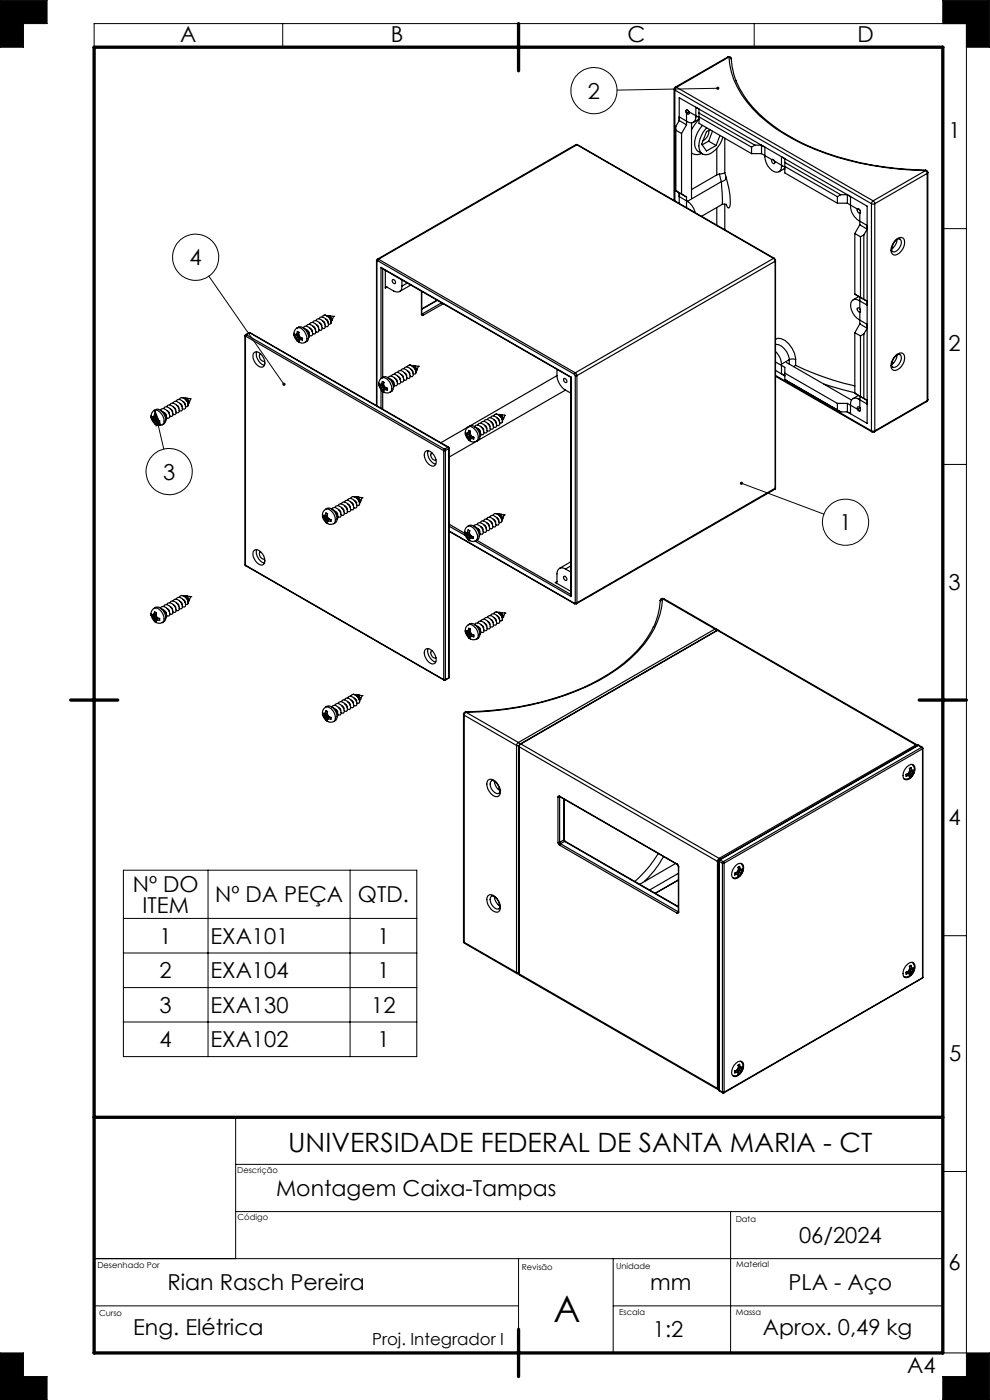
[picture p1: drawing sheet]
<svg xmlns="http://www.w3.org/2000/svg" width="210mm" height="297mm" viewBox="0 0 210 297" stroke-linecap="round" stroke-linejoin="round" font-family="sans-serif">
<g fill="none" stroke="#000" stroke-width=".21">
<path d="M0 0h10v5h-5v5h-5zM20 10v-5h185v287h-5v5h10v-10h-10M60 5v5M152.3 18.7l-21.4 .4M160 5v5M200 5v-5h10v10h-5M44.3 58.6l15.9 22.9M200 48.5h5M32.8 87l1.9 8.3M32.8 87l1.3 3.1-1 .2zM200 98.5h5M157.3 102.5l17.5 6.6"/>
<path d="M26.2 184.6h62.2v39.6h-62.2zM26.2 194.8h62.2M44.1 184.6v39.6M74.3 184.6v39.6M200 198.5h5M26.2 202.2h62.2M26.2 209.5h62.2M26.2 216.8h62.2M50 237v30M50 257h150M50 247h150M155 257v30"/>
<path d="M200 248.5h5M20 277h90M20 267h180M110 267v20M130.1 277h69.9M130.1 267v20M0 287h5v5h5v5h-10z"/>
<circle cx="126" cy="19.2" r="4.9"/>
<circle cx="41.5" cy="54.6" r="4.9"/>
<circle cx="35.9" cy="100.1" r="4.9"/>
<circle cx="179.4" cy="110.8" r="4.9"/>
</g>
<path d="M20 10h180v277h-180zM110 5v10M15 148.5h10M195 148.5h10M20 237h180M110 282v10" fill="none" stroke="#000" stroke-width=".7"/>
<path d="M200 0v5h5v5h5v-10zM0 0v10h5v-5h5v-5zM0 287v10h10v-5h-5v-5zM205 287v5h-5v5h10v-10z" fill-rule="evenodd" fill="#000"/>
<g fill="none" stroke="#000" stroke-width=".25">
<path d="M143 18.9l.2 .2M143 18.9v23.6M143.2 19.1l41.7 24.1M143.2 19.1v23.5M143.3 18.5l-.3 .4M143.3 18.5h.2M143.5 18.5l-.3 .6M143.5 18.5l41.7 24.1M154.4 12.1a.48 .48 0 0 1 .7 .4M154.4 12.1h.2M154.4 12.1l-11.1 6.4M154.6 12.1a18.5 18.5 0 0 0 6.4 12.4 46.1 46.1 0 0 0 21.5 10.1 74.9 74.9 0 0 0 13.8 1.6"/>
<path d="M154.6 12.1l.4 .1 .1 .3M154.6 12.1l-11.1 6.4M155.1 12.5a15.6 15.6 0 0 0 1 4.6M156.1 17a21.6 21.6 0 0 0 7.8 9.6 51.1 51.1 0 0 0 23.4 8.8l5.1 .5 3.9 .2M122.1 30.7h.4M122.1 30.7h.3M122.1 30.7l-42.1 24.3M122.4 30.7l-42.1 24.3M122.4 30.7l41.7 24.1M122.5 30.7h-.1M122.5 30.7l41.7 24.1M143.4 27.6l1.2 .7"/>
<path d="M144.1 24.8l1.7 1a1.07 1.07 0 0 0 1.3 .1 1.07 1.07 0 0 0 .5-1.1M144.1 25.6v-4.9l4.2 2.4v3.1l11.1 6.4M144.1 25.6l1.5 .9M144.1 25.6l-.7 1.2v13.7M144.6 28.3v12.9M145.6 23.4a.51 .51 0 0 1 .5 .3 .51 .51 0 0 1-.1 .5l-.4-.3zM145.6 24v2.5M145.6 26.5l-1 1.8M146.1 23.7l-.2-.3h-.3l-.1 .2 .1 .4M146.1 23.7l2.2 1.2M146.1 23.7l-.5 .3M146.7 32.4a1.93 1.93 0 0 0 2.2 .2"/>
<path d="M146.7 26.1v15.9M147.6 24.8v-2l36.3 20.9v46.1l-4.2-2.4M147.8 24.7l-.2 .1M148.3 25.4l-.9 1-.7 1.1M148.3 25.3l-1.2 .7M148.3 24l11.8 6.8M148.3 24.8l11.1 6.4M149 26.6a5.5 5.5 0 0 0-1.5 4.7 2.53 2.53 0 0 0 1.5 1.4M149.9 27.1a5 5 0 0 0-1.4 5 1.71 1.71 0 0 0 2.8 .1 6.1 6.1 0 0 0 2.1-3.1M150.3 29.9l-1.4 .8M150.3 29.9l1.6 1M150.4 27.7a2.32 2.32 0 0 1-1.3 2.1"/>
<path d="M150.6 27.5l-.7 .4-1.1 2.7 1.1 1.4 2-1.1M151.1 27.8l-.8 2.1M152 37.1l-5.3 3.1M152 31.5v5.6M152.6 36.9l-.6 .2M152.6 36.9l.4 1.6M152.7 28.7l-.8 2.2M153 38.5l.2 3.8-.1 1.1M153 38.5l-7.2 4.2M153.7 36.6l.3 1M153.7 36.6l-1.1 .3M153.7 29.3v7.3"/>
<path d="M154 37.6l.3 1.2a8.4 8.4 0 0 1 .3 5.3h-.2l-.4-.8M154 37.6a.97 .97 0 0 1-1 .9M159.4 31.2v1.4M159.4 32.6h2.1M160.1 30.8h1.4v1.8M160.1 30.8l-.7 .4M161.5 32.6l2.2 1.3M162.2 31.2a5.3 5.3 0 0 0 1.1 4.5 1.57 1.57 0 0 0 2.2 .5l.3-.9M163.7 33.9h.3l.3 .3 2.2 1.3M163.8 33.8a.54 .54 0 0 1 .5 .4 .54 .54 0 0 1-.2 .5l-.3-.3zM163.8 33.8l-.1 .1M165.8 33.3v2"/>
<path d="M166 35.2l-.2 .1M166.3 35.8l.2 .1M166.5 35.7l-1.3 .7M166.5 34.5l11.8 6.8M166.5 33.7v3l11.1 6.4M166.5 35.3l11.1 6.4M196.3 36.1l.4 .2 .1 .3M196.3 36.2l.4 .6M196.3 36.1v.1M196.3 36.2l-11.1 6.4M196.7 36.8l-11.1 6.4M196.7 36.8v48.2"/>
<path d="M196.8 36.6l-.1 .2M196.8 36.6v48.2M79.9 55.3v.1M79.9 55.3v30.7M79.9 55.4v30.7M80 55l-.1 .3M80 55h.3M80.1 55.3l-.2 .1M80.1 55.3l41.7 24.1M80.3 55l-.2 .3M80.3 55l41.7 24.1M80.8 56.7l40.3 23.3"/>
<path d="M80.8 56.7v23.6M81.2 57v23.1M81.7 57.4v3.7M83.3 59.3a.58 .58 0 0 1 .5 .9 .58 .58 0 0 1-.5-.9zM85.3 59.4v1.3M143.4 40.5h.1M143.4 40.5l1.2 .7M143.4 40.5l.7 .4M144.1 40.9v2.2M144.1 41.7l1.7 1M144.1 40.9l1.5 .9M144.6 41.2l1 .6"/>
<path d="M145.6 41.8v2.3M145.8 42.7a4.1 4.1 0 0 1 1.7 2.4M152 44v3.8M153.1 43.4l-4.3 2.5M153.2 43.4a.73 .73 0 0 1 .9 .1M153.7 43.3v5.5M164.1 54.8l.3 .3v.3M164.1 54.8l-42.1 24.3M164.2 54.8l.3 .5M164.2 54.8h-.1M164.4 55.4l-42 24.3M164.4 55.4v48.2"/>
<path d="M164.5 55.3l-.1 .1M164.5 55.3v48.2M177.6 41.7v1.4M177.6 43.1h2.1M178.3 41.3h1.4v1.8M178.3 41.3l-.7 .4M179.7 43.1l2.2 1.3M180.4 41.7a6.6 6.6 0 0 0 .3 3.3l.5 .9a6.3 6.3 0 0 0 2.7 1.9M181.3 49.5l1.2 .7M181.3 49.5v12.9M181.9 44.4a.47 .47 0 0 1 .5 .2 .47 .47 0 0 1-.1 .6l-.4-.3zM181.9 44.4a.53 .53 0 0 1 .5 .2 .53 .53 0 0 1 0 .6"/>
<path d="M182 44.3l-.1 .1M182.4 47.7l1.5 .9-.7 1.2M182.4 45.2v2.5M182.4 47.7l-1.1 1.8M182.5 45.2h-.1M182.5 50.2v12.9M183.2 49.8v13.7M183.2 49.8l-.7 .4M184.9 43.2h.7M184.9 43.2v48.2M185.2 42.6l-.3 .6M185.2 42.6l.4 .6"/>
<path d="M185.6 43.2v48.2M189.2 52.4l.3 .2M189.9 51a1.19 1.19 0 0 1 1.9-.2 2.62 2.62 0 0 1-2.3 3.3 1.36 1.36 0 0 1-.2-2.1zM190 51l.9-.3a1.07 1.07 0 0 1 0 1.6 1.26 1.26 0 0 1-1.6 1.1 1.94 1.94 0 0 1 .7-2.4zM190.3 50.9a2.41 2.41 0 0 1-1.1 1.9M52 71.2l.1 .1M52 71.2v48.6M52.1 71.3l42 24.3M52.1 71.3v48.6M52.1 71l-.1 .2M52.1 71h.1M52.2 71l-.1 .3"/>
<path d="M52.2 71l42.1 24.3M52.8 70.6h.3M52.8 70.6h.2M52.8 70.6l-.7 .4M53 70.6h.1M53 70.6l-.8 .4M53 70.6l42 24.3M53.1 70.6l42 24.3M53.9 74.8a1 1 0 0 1 1.4 .3 2.17 2.17 0 0 1 .7 2.6 1.5 1.5 0 0 1-2.1-1.2 1.59 1.59 0 0 1 0-1.7zM54.4 74.6a2.55 2.55 0 0 0 1.7 2.9M55.3 75.1a.9 .9 0 0 0-.1 1 .9 .9 0 0 0 .9 .4M62.4 71.2l.3 .2"/>
<path d="M62.6 71l.7 .4M62.6 71l-.2 .2M62.7 71.4l.3 .6M62.7 71l-.3-.3v.5M62.7 71l.3 .2M62.7 71.4l.3 .2M63 72l.1 .4M63 70.8l.1-.5 .4 .2-.1 .5M63 70.8l-.3 .2M63 70.8v.4M63 71.6v.4M63 69.6a1.76 1.76 0 0 0-.4 2.2 1.76 1.76 0 0 0 2.1 .8"/>
<path d="M63 69.6a1.21 1.21 0 0 1 1.9 .5l.5 1 .1 .5M63 69.6a1.46 1.46 0 0 1 1.8 1.2 1.35 1.35 0 0 1-.1 1.8M63.3 70.5v.5l-.3 .2M63.3 71.4v.8l-.2 .2M63.3 71.4l-.3 .2M63.4 72.2l.1 .4-.4-.2M63.4 71l.3 .6M63.4 71v.4l.3 .2M63.4 71.8v.4M63.4 71.8l.3 .2M63.7 72l-.3 .2M63.7 71.6l.5 .2v.4l-.5-.2"/>
<path d="M63.7 71.6l.5 .3M63.7 71.6l-.3 .2M64.3 69.6l.3-.4a1.58 1.58 0 0 1 1.7 1.8l-.2 .3-.5-.2M64.4 69.6a1.77 1.77 0 0 1 1.3 1.8l-.2 .2M65 69.2l.2-.3a1.58 1.58 0 0 1 1.8 1.7l-.2 .3-.5-.2M65.1 70l.4 .4v.3M65.5 71.6a.94 .94 0 0 1-.8 1M65.7 68.8l.2-.3a1.58 1.58 0 0 1 1.8 1.7l-.2 .3-.5-.2M65.7 69.6l.5 .4v.3M66.3 68.4l.3-.3a1.58 1.58 0 0 1 1.7 1.7l-.2 .3-.5-.1M66.4 69.2l.5 .4v.3M67 68l.2-.3a1.58 1.58 0 0 1 1.8 1.7l-.2 .3-.5-.1"/>
<path d="M67.1 68.9l.4 .3 .1 .3M67.7 67.6l.2-.3a1.58 1.58 0 0 1 1.8 1.7l-.2 .3-.5-.1M67.8 68.5l.4 .3v.3M68.4 68.1l.3 .1 .2 .6M68.9 66.8l-.3 .1-.3 .3M68.9 66.8a1.47 1.47 0 0 1 1.2 1.9h-.5M68.9 66.8a1.66 1.66 0 0 1 1.3 1.6M69.1 67.7l.3 .1 .2 .6M69.3 67a.83 .83 0 0 1 1 1h-.1M69.6 67h.4M69.7 67.3l.4 .1 .2 .4-.1 .2M70 67h.1"/>
<path d="M70 67l.8 .1M70.2 68.5v.1M70.8 67.1h.1M70.8 67.1l-.4 .9M82.1 60.9h-.3l-.1 .2M82.1 60.9l-.4 .2M83 79.8l.2-.3a1.53 1.53 0 0 1 1.8 1.7l-.2 .3-.5-.2M83.6 79.4l.3-.3a1.53 1.53 0 0 1 1.8 1.7l-.3 .3-.5-.2M84.3 79l.3-.3a1.53 1.53 0 0 1 1.7 1.7l-.2 .3-.5-.2M84.4 79.8l.4 .4 .1 .3M85 78.6l.2-.3a1.44 1.44 0 0 1 1.6 2l-.5-.2M85.1 79.4l.4 .4v.3"/>
<path d="M85.3 60.7a1.08 1.08 0 0 1-.5 1.2 1.08 1.08 0 0 1-1.3-.2l-1.4-.8M85.7 78.2l.2-.3 .4-.1a1.77 1.77 0 0 1 1.4 1.8l-.2 .3-.5-.1M85.8 79.1l.4 .3v.3M86.4 60l-1.1 .7M86.4 78.7l.5 .3v.3M86.9 77.4l-.3 .1-.3 .4M86.9 77.4a1.52 1.52 0 0 1 1.2 1.9h-.5M86.9 77.4a1.43 1.43 0 0 1 1.3 1.8M87 60.5h.1zM87 60.5l-2.2 1.3M87.1 78.3l.4 .3 .1 .3M87.3 77.6a.82 .82 0 0 1 1 1.1l-.1-.1"/>
<path d="M87.6 77.5l.4 .1M87.7 77.9l.5 .3 .1 .4M88 77.6h.1M88.1 77.6l.7 .1M88.8 77.7h.1M88.8 77.7l-.4 .9M89.4 66.7l.2 .3 .1-.1M89.4 61.8v4.9M89.5 61.8v4.8M89.5 66.5l.1 .1M89.6 66.6l.1 .3M89.6 66.6l-.2 .1"/>
<path d="M92.7 63.7l-3.2 1.8M92.8 63.7l-3.3 1.9M93.7 64.2l-4.1 2.4M94 64.4l-4.3 2.5M118.1 79.7a4 4 0 0 0 1.8 3.1M118.1 78.4v1.3M118.1 79.7l-24.6 14.2M121.8 79.4l.2 .3M122 79.1l.4 .6M122 79.7h.4M122 79.1l-.2 .3M122 79.7v48.2"/>
<path d="M122.4 79.7v48.2M164.5 74.6a4 4 0 0 1 1.3 2.7M164.5 72a2.27 2.27 0 0 1 2.8 1 5.1 5.1 0 0 1 1.5 3.3M164.5 73.1a2.8 2.8 0 0 1 2.7 2.2l.2 1M164.5 79.8l20.5 11.8M164.5 76.8l2 1.1v2.6M164.5 79.7l20.4 11.7M165.8 77.3v2l.7 .4-2-1.1M166.5 79.2l11.1 6.4M166.8 76.9l13.8 8M167.4 76.3l-1.6 1M167.4 76.3v1"/>
<path d="M168.8 77.5l-.5 .3M168.8 76.3l-.9-.1-.5 .1M168.8 77.5a59.4 59.4 0 0 0 12.5 4.4M168.8 76.3v1.2M181.3 62.4l1.2 .7M181.3 70.6v12.8M181.3 62.4l1.1 .6M181.3 70.6l1.2 .7M181.9 65.3a.51 .51 0 0 1 .5 .3 .51 .51 0 0 1-.1 .6l-.4-.3zM182.2 62.9l-1.2 .7M182.2 63.7a1.13 1.13 0 0 0-1.4 0 1.13 1.13 0 0 0-.4 1.3 3.9 3.9 0 0 0 1.8 2.8l1.7 1M182.2 63.7l1.7 1"/>
<path d="M182.4 63v2.5l.1 .4-.1 .3M182.4 63.6l-.2 .1M182.4 68.7l1.5 .9-.7 1.3M182.4 63l1.5 .9-.7-.4M182.4 66.2v2.5M182.4 68.7l-1.1 1.9M182.5 66.2h-.1M182.5 63.1l.7 .4M182.5 71.3v12.8l.7 .4M183.2 70.9v13.6M183.2 70.9l-.7 .4M189.2 76.9l.3 .1"/>
<path d="M189.9 75.5a1.22 1.22 0 0 1 1.9-.3 2.62 2.62 0 0 1-2.3 3.4 1.36 1.36 0 0 1-.2-2.1zM190 75.5l.6-.3h.3a.85 .85 0 0 1 .2 1.2 1.61 1.61 0 0 1-1.8 1.5 1.94 1.94 0 0 1 .7-2.4zM190.3 75.3v.1a2.41 2.41 0 0 1-1.1 1.9M32.1 88.6l.2 .3M32.1 88.6l.2-.1 .8 .4M32.3 88.9l.4 .6M32.3 88.5l-.2-.3v.4M32.3 88.9l.4 .2M32.3 88.5l.4 .2M32.7 89.5l.1 .3M32.7 88.3l.1-.5 .4 .2-.1 .5M32.7 88.3l-.4 .2"/>
<path d="M32.7 88.3v.4M32.7 89.1v.4M32.7 87.1a1.75 1.75 0 0 0-.4 2.2 1.75 1.75 0 0 0 2.1 .8M32.7 87.1a1.2 1.2 0 0 1 1.9 .5l.5 1 .1 .5M32.7 87.1a2.08 2.08 0 0 1 2 2.6l-.3 .4M33.1 88.5l.3 .6M33.1 87.9v.6l-.4 .2M33.1 88.5v1.2l-.3 .1M33.1 88.9l.3 .2M33.1 88.9l-.4 .2M33.4 89.5l-.3 .2 .1 .4-.4-.3M33.4 89.1l.5 .1v.5l-.5-.2"/>
<path d="M33.9 89.4l-.5-.3-.3 .2 .3 .2M34 87.1l.3-.4a1.58 1.58 0 0 1 1.7 1.8l-.2 .2-.5-.1M34.1 87.1a1.77 1.77 0 0 1 1.2 1.8l-.1 .2M34.7 86.7l.2-.3a1.58 1.58 0 0 1 1.8 1.7l-.2 .2-.5-.1M34.7 87.5l.5 .4v.3M35.2 89.1a1.04 1.04 0 0 1-.8 1M35.3 86.3l.3-.3a1.58 1.58 0 0 1 1.8 1.7l-.3 .2-.4-.1M35.5 87.1l.4 .4v.3M36 85.9l.3-.3a1.58 1.58 0 0 1 1.7 1.7l-.2 .3-.5-.2M36.1 86.7l.4 .4 .1 .3M36.7 85.5l.2-.3a1.58 1.58 0 0 1 1.8 1.7l-.2 .3-.5-.2M36.8 86.4l.4 .3 .1 .3"/>
<path d="M37.4 85.1l.2-.3a1.47 1.47 0 0 1 1.6 2l-.5-.2M37.5 86l.2 .1 .2 .5M38.1 85.6l.3 .1 .3 .4-.1 .2M38.6 84.3l-.3 .1-.3 .3M38.6 84.3a1.47 1.47 0 0 1 1.2 1.9h-.5M38.6 84.3a1.49 1.49 0 0 1 1.3 1.8M38.8 85.2l.3 .1 .2 .6M39 84.5a.9 .9 0 0 1 1.1 1h-.2M39.3 84.5h.4M39.4 84.8l.4 .1 .2 .6M39.7 84.5h.1M39.8 84.5l.7 .1-.4 .9"/>
<path d="M39.8 84.5h.1M80.4 81.7l.2 .3M80.6 82l.4 .6M80.6 81.6l-.2-.3v.4M80.6 81.6l.8 .4-.4 .2M80.6 81.6l-.2 .1M80.6 82l.4 .2M80.8 82.7v3.9M81 80.2a1.79 1.79 0 0 0 .1 2.8M81 82.6l.1 .4M81 81.4l.1-.5 .4 .2-.1 .5M81 81.4l-.4 .2"/>
<path d="M81 80.2a1.21 1.21 0 0 1 1.9 .5l.5 1 .1 .5M81 80.2a1.55 1.55 0 0 1 1.8 1.2 1.4 1.4 0 0 1-.1 1.8M81 81.4v.4l.4-.2M81 82.2v.4M81.1 83a1.49 1.49 0 0 0 1.6 .2M81.2 83v3.8M81.4 81.6l.3 .6M81.4 81.1v1.7l-.3 .2M81.4 82l.3 .2M81.7 82.6l-.3 .2 .1 .4-.4-.2M81.7 82.2l.5 .1v.5l-.5-.2M82.2 82.5l-.5-.3-.3 .2 .3 .2"/>
<path d="M82.3 80.2l.2-.3a1.53 1.53 0 0 1 1.8 1.7l-.2 .2-.5-.1M82.4 80.2a1.77 1.77 0 0 1 1.2 1.7l-.1 .3M83.1 80.6l.4 .4v.3M83.5 82.2a1.04 1.04 0 0 1-.8 1M83.7 80.2l.5 .4v.3M90.2 95.8a1.56 1.56 0 0 1 2.1 1.2 1.37 1.37 0 0 1-.3 1.9 2.27 2.27 0 0 1-1.8-3.1zM90.8 95.6a2.49 2.49 0 0 0 1.6 2.9M91.6 96.1a.93 .93 0 0 0 0 1 .93 .93 0 0 0 .9 .4M94.1 95.6h.4M94.1 95.6v48.6M94.3 95.3l-.2 .3M94.3 95.3l.2 .3"/>
<path d="M94.5 95.6v48.6M95 94.9l.2 .3M95 94.9l-.7 .4M95.1 94.9l.1 .2M95.1 94.9h-.1M95.2 95.2l-.7 .4M95.2 95.2v48.6M95.2 95.1v.1M95.2 95.1v48.6M98.7 92.1l.3 .3M98.7 92.1l.3-.1 .7 .4M99 92.4l.3 .6"/>
<path d="M99 92l-.3-.3v.4M99 92l.3 .2M99 92.4l.3 .2M99.3 90.6a1.78 1.78 0 0 0-.4 2.2 1.78 1.78 0 0 0 2.2 .8M99.3 93l.1 .3M99.3 91.8l.1-.5 .4 .2-.1 .5 .3 .6M99.3 91.8l-.3 .2M99.3 90.6a1.2 1.2 0 0 1 1.9 .5l.4 .5 .2 1M99.3 90.6a2.08 2.08 0 0 1 2.1 2.6l-.3 .4M99.3 91.8v.4M99.3 92.6v.4M99.7 93.2l.1 .4-.4-.3"/>
<path d="M99.7 91.4v1.8M99.7 92.4l.3 .2M99.7 92l-.4 .2M99.7 92.4l-.4 .2M99.7 93.2l-.3 .1M100 93l-.3 .2M100 92.6l.5 .1v.4l-.5-.1M100.5 92.8l-.5-.2-.3 .2 .3 .2M100.6 90.6l.3-.4a1.44 1.44 0 0 1 1.6 2l-.5-.1M100.7 90.6a1.77 1.77 0 0 1 1.3 1.8l-.2 .2M101.3 90.2l.3-.4a1.44 1.44 0 0 1 1.6 2l-.6-.1M101.4 91l.3 .2 .2 .5"/>
<path d="M101.8 92.6a.96 .96 0 0 1-.7 1M102 89.8l.2-.3a1.44 1.44 0 0 1 1.6 1.9l-.5-.1M102.1 90.6l.3 .2 .2 .4v.1M102.7 89.4l.2-.3a1.44 1.44 0 0 1 1.6 1.9l-.5-.1M102.8 90.2l.2 .2 .3 .5M103.3 89l.3-.3a1.43 1.43 0 0 1 1.6 2l-.5-.2M103.4 89.8l.3 .2 .2 .5M104 88.6l.3-.3a1.43 1.43 0 0 1 1.5 2l-.5-.2M104.1 89.5l.3 .1 .2 .5M104.8 89.1l.3 .1 .2 .5M105.3 87.8l-.3 .1-.3 .3M105.3 87.8a1.47 1.47 0 0 1 1.1 1.9h-.4"/>
<path d="M105.3 87.8a1.45 1.45 0 0 1 1.2 1.8M105.4 88.7l.3 .1 .2 .6M105.7 88a.89 .89 0 0 1 1 1h-.2M105.9 87.9l.5 .1M106.1 88.3l.5 .3v.4M106.4 88h.1zM106.4 88l.7 .1-.3 .9M119.6 80.3a.5 .5 0 0 1 .6 .3 .5 .5 0 0 1-.2 .6l-.4-.3zM119.9 82.8l1.2 .6M119.9 82.8l-24.7 14.2M121.1 80v46.5M121.1 80h.1"/>
<path d="M166.5 80.5h.1M166.5 80.5l11.8 6.9M174.8 81.5l6.5 1.8M177.6 85.6v1.4l.7 .4M177.6 85.6h2.1M178.3 87.4h1.4M179.7 85.6v1.8M179.7 85.6l2.2 1.2M181.3 83.4l2.6 1.5-.7-.4M181.3 83.4l1.1 .6v2.5M181.9 86.3a.51 .51 0 0 1 .5 .3 .51 .51 0 0 1-.1 .6l-.4-.3zM182.1 83.9l-1.2 .7"/>
<path d="M182.2 84.7a1.07 1.07 0 0 0-1.3-.1 1.07 1.07 0 0 0-.5 1.1v2.1M182.2 84.7l1.7 1M182.4 86.5l.1 .4-.1 .3-.3-.1-.2-.3M182.4 86.5l-.5 .3M182.4 84.6l-.2 .1M184.9 91.4h.7M184.9 91.4l.1 .2M185 91.6h.5M185.6 91.4l-.1 .2M196.6 85.2l-11.1 6.4M196.7 85l-.1 .2M196.7 85l-11.1 6.4"/>
<path d="M196.8 84.8l-.2 .4M196.8 84.8l-.1 .2M52 119.8l.1 .2M52 119.8l.1 .1M52.1 119.9v.1M52.1 119.9l42 24.3M53.9 116.8a1.56 1.56 0 0 1 2.1 1.2 1.37 1.37 0 0 1-.3 1.9 2.27 2.27 0 0 1-1.8-3.1zM54.4 116.6a2.57 2.57 0 0 0 1.7 2.9M55.3 117a.91 .91 0 0 0-.1 1.1 .91 .91 0 0 0 .9 .4M68.4 109.6l.3 .3M68.4 109.6l.3-.1 .7 .4M68.7 109.9l.3 .6"/>
<path d="M68.7 109.5l-.3-.3v.4M68.7 109.5l.3 .2M68.7 109.9l.3 .2M69 108.1a1.79 1.79 0 0 0-.3 2.2 1.79 1.79 0 0 0 2.1 .8M69 110.5l.1 .3M69 109.3l.1-.5 .4 .2-.1 .5 .3 .6M69 109.3l-.3 .2M69 108.1a1.21 1.21 0 0 1 1.9 .4l.4 .5 .2 1.1M69 108.1a2.04 2.04 0 0 1 2.1 2.6l-.3 .4M69 109.3v.4M69 110.1v.4M69.4 110.7l.1 .4-.4-.3"/>
<path d="M69.4 108.9v1.8M69.4 109.9l.3 .2M69.4 109.5l-.4 .2M69.4 109.9l-.4 .2M69.4 110.7l-.3 .1M69.7 110.5l-.3 .2M69.7 110.1l.5 .1v.4l-.5-.1M70.2 110.3l-.5-.2-.3 .2 .3 .2M70.3 108.1l.3-.4a1.44 1.44 0 0 1 1.6 2l-.5-.1M70.4 108.1a1.77 1.77 0 0 1 1.3 1.8l-.2 .2M71 107.7l.3-.4a1.44 1.44 0 0 1 1.5 2l-.4-.1M71.1 108.5l.3 .2 .2 .5"/>
<path d="M71.5 110.1a.96 .96 0 0 1-.7 1M71.7 107.3l.2-.3a1.44 1.44 0 0 1 1.6 1.9l-.5-.1M71.8 108.1l.3 .2 .2 .5M72.4 106.9l.2-.3a1.43 1.43 0 0 1 1.6 1.9l-.5-.1M72.5 107.7l.2 .2 .3 .5M73 106.5l.3-.3a1.43 1.43 0 0 1 1.6 2l-.5-.2M73.1 107.3l.3 .2 .2 .5M73.7 106.1l.3-.3a1.43 1.43 0 0 1 1.5 2l-.5-.2M73.8 107l.3 .1 .2 .5M74.5 106.6l.4 .3 .1 .3M75 105.3l-.4 .1-.2 .3M75 105.3a1.47 1.47 0 0 1 1.1 1.9h-.4"/>
<path d="M75 105.3a1.45 1.45 0 0 1 1.2 1.8M75.1 106.2l.5 .3v.4M75.4 105.5a.88 .88 0 0 1 1 1h-.2M75.7 105.4l1.1 .2M75.8 105.8l.5 .3v.4M76.8 105.6h.1M76.8 105.6l-.3 .9M95.2 112.7l26.7 15.4M95.2 111.6l3.5 2M95.2 112.6l26.6 15.4M95.2 111.2l3.4 1.9M98.6 113.2a1.74 1.74 0 0 0 2.4 1.5"/>
<path d="M98.6 113.2l.3 .3M98.6 113.2l.2-.1 .8 .4M98.9 113.5l.3 .6M98.9 113.1l-.3-.3v.4M98.9 113.1l.3 .2M98.9 113.5l.3 .2M99.2 111.7a1.42 1.42 0 0 0-.6 1.5M99.2 114.1l.1 .3M99.2 112.9l.1-.5 .4 .2-.1 .5M99.2 112.9l-.3 .2M99.2 111.7a1.21 1.21 0 0 1 1.9 .5l.3 .5 .3 1M99.2 111.7a1.55 1.55 0 0 1 1.8 1.2 1.46 1.46 0 0 1 0 1.8"/>
<path d="M99.2 112.9v.4M99.2 113.7v.4M99.6 114.3l.1 .3-.4-.2M99.6 113.1l.3 .6M99.6 112.6v1.7M99.6 113.5l.3 .2M99.6 113.1l-.4 .2M99.6 113.5l-.4 .2M99.6 114.3l-.3 .1M99.9 114.1l-.3 .2M99.9 113.7l.5 .1v.5l-.5-.2M100.4 114l-.5-.3-.3 .2 .3 .2"/>
<path d="M100.5 111.7l.3-.4a1.48 1.48 0 0 1 1.5 2l-.5-.1M100.6 111.7a1.77 1.77 0 0 1 1.2 1.7l-.1 .3M100.8 114.8l20.3 11.7M101.1 114.6l20 11.5M101.2 111.3l.2-.4a1.48 1.48 0 0 1 1.6 2.1l-.5-.2M101.3 112.1l.3 .2 .1 .5M101.7 113.7a.97 .97 0 0 1-.7 1M101.8 110.9l.3-.3a1.48 1.48 0 0 1 1.6 2l-.5-.2M102 111.7l.2 .2 .3 .4-.1 .1M102.5 110.5l.3-.3a1.48 1.48 0 0 1 1.6 2l-.5-.2M102.6 111.3l.4 .4 .1 .3M103.2 110.1l.2-.3a1.48 1.48 0 0 1 1.6 2l-.5-.1"/>
<path d="M103.3 110.9l.4 .4 .1 .3M103.9 109.7l.2-.3a1.47 1.47 0 0 1 1.6 2l-.5-.1M104 110.6l.4 .3 .1 .3M104.6 110.2l.5 .3v.3M105.1 108.9l-.3 .1-.3 .4M105.1 108.9a1.47 1.47 0 0 1 1.2 1.9h-.4M105.1 108.9a1.5 1.5 0 0 1 1.3 1.8M105.3 109.8l.4 .3 .1 .4M105.6 109.1a.82 .82 0 0 1 .9 1.1l-.1-.1M105.8 109l1.2 .2M105.9 109.4l.5 .3 .1 .4M107 109.2h.1"/>
<path d="M107 109.2l-.4 .9M121.1 119.2l-2.4 1.4M164.3 103.8l-42 24.3M164.4 103.6l-.1 .2M164.4 103.6l-42 24.3M164.5 103.5l-.2 .3M164.5 103.5l-.1 .1M32.1 130.6l.2 .3M32.1 130.6l.2-.1 .8 .4M32.3 130.9l.4 .5M32.3 130.5l-.2-.3v.4M32.3 130.5l.4 .2"/>
<path d="M32.3 130.9l.4 .2M32.7 131.4l.1 .4M32.7 130.3l.1-.5 .4 .2-.1 .5 .3 .6M32.7 130.3l-.4 .2M32.7 130.3v.4M32.7 131.1v.3M32.7 129a1.77 1.77 0 0 0-.4 2.3 1.77 1.77 0 0 0 2.1 .8M32.7 129a1.21 1.21 0 0 1 1.9 .5l.5 1.1 .1 .5M32.7 129a2.07 2.07 0 0 1 2 2.7l-.3 .4M33.1 131.7l.1 .3-.4-.2M33.1 129.9v1.8M33.1 130.9l.3 .2"/>
<path d="M33.1 130.5l-.4 .2M33.1 130.9l-.4 .2M33.1 131.7l-.3 .1M33.4 131.5l-.3 .2M33.4 131.1l.5 .1v.4l-.5-.1M33.9 131.3l-.5-.2-.3 .2 .3 .2M34 129l.3-.3a1.53 1.53 0 0 1 1.7 1.8l-.2 .2-.5-.1M34.1 129a1.77 1.77 0 0 1 1.2 1.8l-.1 .3M34.7 128.7l.2-.4a1.53 1.53 0 0 1 1.8 1.8l-.2 .2-.5-.1M34.7 129.5l.5 .4v.3M35.2 131.1a1.04 1.04 0 0 1-.8 1M35.3 128.3l.3-.4a1.53 1.53 0 0 1 1.8 1.8l-.3 .2-.4-.1"/>
<path d="M35.5 129.1l.4 .4v.3M36 127.9l.3-.3a1.53 1.53 0 0 1 1.7 1.7l-.2 .2-.5-.1M36.1 128.7l.4 .4 .1 .3M36.7 127.5l.2-.3a1.53 1.53 0 0 1 1.8 1.7l-.2 .2-.5-.1M36.8 128.3l.4 .4 .1 .3M37.4 127.1l.2-.3a1.44 1.44 0 0 1 1.6 2l-.5-.2M37.5 127.9l.2 .2 .2 .5M38.1 127.6l.3 .1 .3 .4-.1 .1M38.6 126.3l-.3 .1-.3 .3M38.6 126.3a1.47 1.47 0 0 1 1.2 1.9l-.5-.1M38.6 126.3a1.46 1.46 0 0 1 1.3 1.8M38.8 127.2l.3 .1 .2 .5"/>
<path d="M39 126.5a.89 .89 0 0 1 1.1 1h-.2M39.3 126.4l.5 .1M39.4 126.7l.4 .2 .2 .6M39.8 126.5l.7 .1M39.8 126.5h.1M40.5 126.6h.1M40.5 126.6l-.4 .9M52.1 120l42.1 24.3M90.2 137.8a1.56 1.56 0 0 1 2.1 1.2 1.34 1.34 0 0 1-.3 1.8 2.19 2.19 0 0 1-2-2.3zM90.8 137.6a2.43 2.43 0 0 0 1.6 2.8M91.6 138a.95 .95 0 0 0-.1 1 .95 .95 0 0 0 .9 .6l.1-.1M98.7 134.1l.3 .3"/>
<path d="M99 133.9l.7 .5M99 133.9l-.3 .2M99 134.4l.3 .5M99 133.9l-.3-.2v.4M99 133.9l.3 .3M99 134.4l.3 .1M99.3 132.5a1.75 1.75 0 0 0 .1 2.9M99.3 134.9l.1 .4M99.3 133.8l.1-.5 .4 .2-.1 .5 .3 .5M99.3 133.8l-.3 .1M99.3 132.5a1.21 1.21 0 0 1 1.9 .5l.4 .5 .2 1M99.3 132.5a2.07 2.07 0 0 1 2.1 2.7l-.3 .4"/>
<path d="M99.3 133.8v.4M99.3 134.5v.4M99.4 135.4a1.54 1.54 0 0 0 1.7 .2M99.7 133.4v1.8l-.3 .1M99.7 134.4l.3 .1M99.7 133.9l-.4 .3M99.7 134.4l-.4 .1M100 135l-.3 .1 .1 .4-.4-.2M100 134.5l.5 .2v.4l-.5-.1M100.5 134.8l-.5-.2-.3 .2 .3 .2M100.6 132.5l.3-.3 .3-.1a1.67 1.67 0 0 1 1.5 1.8l-.2 .3-.5-.1M100.7 132.5a1.77 1.77 0 0 1 1.3 1.8l-.2 .2"/>
<path d="M101.3 132.1l.3-.3h.3a1.67 1.67 0 0 1 1.4 1.8l-.1 .2-.6-.1M101.4 133l.4 .3 .1 .3M101.8 134.5a.97 .97 0 0 1-.7 1.1M102 131.8l.2-.4h.4a1.67 1.67 0 0 1 1.4 1.8l-.2 .2-.5-.1M102.1 132.6l.4 .3 .1 .3M102.7 131.4l.2-.3 .4-.1a1.67 1.67 0 0 1 1.4 1.8l-.2 .2-.5-.1M102.8 132.2l.4 .3 .1 .4M103.3 131l.3-.3 .3-.1a1.67 1.67 0 0 1 1.4 1.8l-.1 .2-.5-.1M103.4 131.8l.5 .3v.4M104 130.6l.3-.3 .3-.1a1.67 1.67 0 0 1 1.4 1.8l-.2 .3-.5-.2M104.1 131.4l.4 .4 .1 .3M104.8 131l.4 .4 .1 .3"/>
<path d="M105.3 129.8l-.3 .1-.3 .3M105.3 129.8a1.47 1.47 0 0 1 1.1 1.9l-.4-.1M105.3 129.8a1.45 1.45 0 0 1 1.2 1.7M105.4 130.6l.3 .2 .2 .5M105.7 130a.8 .8 0 0 1 .8 .2 .8 .8 0 0 1 .1 .8h-.1M105.9 129.9l.5 .1M106.1 130.2l.5 .4v.3M106.4 130h.1zM106.4 130l.7 .1M107.1 130.1h.1M107.1 130.1l-.3 .8M117.8 123.6l3.3 1.8"/>
<path d="M118.1 123.4a.21 .21 0 0 1 0 .2 .21 .21 0 0 1-.3 0M118.1 123.4l-.3 .2M119.6 122.3a.5 .5 0 0 1 .6 .3 .5 .5 0 0 1-.2 .6l-.4-.4zM119.9 120.7a1.09 1.09 0 0 0-1.2-.1 1.09 1.09 0 0 0-.6 1.1v1.7M119.9 120.7l1.2 .7M121.1 120l-1.2 .7M121.8 128l.1 .1M121.9 128.1h.4M122 127.9h.4M122 127.9l-.2 .1M122.4 127.9l-.1 .2M138.6 133a25.2 25.2 0 0 1-11.1 11 60.7 60.7 0 0 1-28.7 7"/>
<path d="M140.1 127.4a15.3 15.3 0 0 1-1.5 5.7M140.1 127.4h.1M140.5 127a18.2 18.2 0 0 1-6.4 12.4 45.7 45.7 0 0 1-21.5 10.1 67.3 67.3 0 0 1-13.8 1.6M140.5 127l-.3 .1-.1 .3M140.5 127l11.2 6.5M140.8 127a.49 .49 0 0 0-.7 .4M140.8 127h-.3M140.8 127l11.1 6.4M151.7 133.5l.2 .3M151.7 133.5l-41.7 24M151.9 133.4l.3 .3M151.9 133.4l-.2 .1"/>
<path d="M152.1 133.7h.3M152.1 133.7h.1M152.1 133.7l-41.8 24.1M152.2 133.7h.2M152.2 133.7l-41.7 24.1M152.2 133.7l42.1 24.3M152.4 133.7l42.1 24.3M68.4 151.6l.3 .3M68.4 151.6l.3-.2 .7 .5-.4 .1M68.7 151.9l.3 .5M68.7 151.4l-.3-.2v.4M68.7 151.9l.3 .1"/>
<path d="M68.7 151.4l.3 .3M69 150a1.79 1.79 0 0 0-.3 2.3 1.79 1.79 0 0 0 2.1 .8M69 152.4l.1 .4M69 151.3l.1-.5 .4 .2-.1 .5M69 151.3l-.3 .1M69 150a1.21 1.21 0 0 1 1.9 .5l.4 .5 .2 1M69 150a2.04 2.04 0 0 1 2.1 2.7l-.3 .4M69 151.3v.4M69 152v.4M69.4 151.5l.3 .5M69.4 150.9v1.8l-.3 .1M69.4 151.8l.3 .2"/>
<path d="M69.4 151.4l-.4 .3M69.7 152.4l-.3 .2 .1 .4-.4-.2M69.7 152l.5 .2v.4l-.5-.2M69.7 152l.5 .3M69.7 152l-.3 .3 .3 .1M70.3 150l.3-.3 .3-.1a1.77 1.77 0 0 1 1.5 1.8l-.2 .3-.5-.2M70.4 150a1.77 1.77 0 0 1 1.3 1.8l-.2 .2M71 149.6l.3-.3 .3-.1a1.77 1.77 0 0 1 1.4 1.8l-.2 .3-.4-.1M71.1 150.5l.4 .3 .1 .3M71.5 152a.97 .97 0 0 1-.7 1.1M71.7 149.3l.2-.4 .4-.1a1.77 1.77 0 0 1 1.4 1.8l-.2 .3-.5-.1M71.8 150.1l.4 .3 .1 .3"/>
<path d="M72.4 148.9l.6-.5a1.77 1.77 0 0 1 1.4 1.8l-.2 .3-.5-.1M72.5 149.7l.4 .3 .1 .4M73 148.5l.6-.4a1.77 1.77 0 0 1 1.4 1.8l-.1 .2-.5-.1M73.1 149.3l.5 .3v.4M73.7 148.1l.6-.4a1.77 1.77 0 0 1 1.4 1.8l-.2 .3-.5-.2M73.8 148.9l.4 .4 .1 .3M74.5 148.5l.4 .4 .1 .3M75 147.3l-.6 .4M75 147.3a1.52 1.52 0 0 1 1.1 1.9l-.4-.1M75 147.3a1.5 1.5 0 0 1 1.2 1.7M75.1 148.1l.5 .4v.3M75.4 147.4a.89 .89 0 0 1 1 1.1h-.2"/>
<path d="M75.7 147.4l1.1 .2M75.8 147.7l.5 .4v.3M76.8 147.6h.1M76.8 147.6l-.3 .8M94.1 144.2h.4M94.1 144.2l.1 .1M94.2 144.3h.2M94.5 144.2l-.1 .1M95.1 143.9l-.7 .4M95.2 143.8l-.1 .1M95.2 143.8l-.7 .4M95.2 143.7l-.1 .2"/>
<path d="M95.2 143.7v.1M98.3 151.5l.2 .2M98.3 151.5v48.2M98.5 151.7l11.1 6.4M98.5 151.7v48.2M98.8 151l-.3 .2-.2 .3M98.8 151v.1M98.8 151.1l-.3 .6M98.8 151.1l11.2 6.4M109.6 158.1l.5 .1M109.6 158.1v48.2M110 157.5l-.4 .6"/>
<path d="M110 157.5l.2 .4M110 158.3l.1 .1M110 158.3v48.2M110.1 158.4l42.1 24.3M110.1 158.4v48.2M110.3 157.8l-.3 .5M110.3 157.8h.2M110.5 157.8l-.3 .3-.1 .3M110.5 157.8l42 24.3M194.3 158l.1 .3M194.3 158l-41.8 24.1M194.5 158l.1 .1"/>
<path d="M194.5 158h-.2M194.7 158.1h.2M194.7 158.1h.1M194.7 158.1l-42.1 24.3M194.8 158.1l-42.1 24.3M194.8 158.1l.7 .4M194.9 158.1h-.1M194.9 158.1l.7 .4M195.5 158.5l.2 .4M195.5 158.5h.1M195.5 158.5l-42.1 24.3M195.6 158.5l.2 .2"/>
<path d="M195.7 158.9l-42.1 24.2M195.7 158.9v48.5M195.8 158.7l-.1 .2M195.8 158.7v48.6M103.5 165.5a1.6 1.6 0 0 1 2.3 1.1 1.83 1.83 0 0 1 0 2.3 1.95 1.95 0 0 1-2.3-1.5 1.93 1.93 0 0 1 0-1.9zM104.2 165.7l.1-.1a2.05 2.05 0 0 1 1.7 2.4l-.1 .3a1.74 1.74 0 0 1-1.9-2.4zM104.9 165.8a2.61 2.61 0 0 0 1.1 1.9M105.9 167.3l-.2 .2M118.4 178.7l.3 .6M118.4 169.1h.3M118.4 178.7h.3M118.4 169.1v9.6"/>
<path d="M118.7 169h.1M118.7 168.9a.21 .21 0 0 0-.3 0 .21 .21 0 0 0 0 .2M118.7 178.7l.2 .3M118.7 168.9v.1M118.7 168.9l24.9 14.4M118.7 179.3l24.9 14.4M118.7 169.1v9.6M118.7 169v.1M118.7 169l25 14.4M118.8 169l-.1 .1M118.9 179l-.2 .3M118.9 179l24.9 14.4"/>
<path d="M119.6 178.2l.2 .3M119.6 178.2l-.9 .5M119.6 169.5v8.7M119.7 178.1l.2 .4M119.7 178.1l-.1 .1M119.7 169.5v8.6M119.8 178.5l-.9 .5M119.8 178.5l24.1 13.9M119.9 178.5h-.1M119.9 178.5l24 13.8M192.2 164.4l.5-.3 .3 .2-.3 .2M192.4 162.6a.9 .9 0 0 1 1.6 .1 2.3 2.3 0 0 1-1.9 2.7 1.2 1.2 0 0 1-.3-1.9z"/>
<path d="M192.7 164.5l.3 .2-.1 .4 .4-.2M192.7 164.1l-.5 .1v.5l.5-.2M193 163v1.7l.3 .2M193 163.9l-.3 .2M193 163.5l.4 .2M193 163.9l.4 .2M193.2 164.9a1.51 1.51 0 0 1-1.4 .3M193.4 164.5l-.1 .4M193.4 163.3l.3 .2M193.4 163.3l-.1-.5-.4 .2 .1 .5-.3 .6M193.4 163.3v.4M193.4 164.1v.4"/>
<path d="M193.5 162.2a1.76 1.76 0 0 1-.3 2.7M193.7 163.9l-.3 .6M193.7 163.5l.3-.3v.5M193.7 163.5l-.3 .2M193.7 163.9l-.3 .2M194 163.7l-.3 .2M194 163.7l-.3-.2-.7 .4M98.3 199.7l.3 .4M98.3 199.7l.2 .2M98.5 199.9l.1 .2M98.5 199.9l11.1 6.4M103.5 190a1.61 1.61 0 0 1 2.3 1.1 1.88 1.88 0 0 1 0 2.3 2.03 2.03 0 0 1-2.3-1.5 1.85 1.85 0 0 1 0-1.9z"/>
<path d="M104.2 190.1h.1a2.08 2.08 0 0 1 1.5 2.7 1.78 1.78 0 0 1-1.8-2zM104.9 190.3a2.61 2.61 0 0 0 1.1 1.9M105.9 191.8l-.2 .2M139.6 181l-.1 .3a23.8 23.8 0 0 1-4.8 5.7M140.8 181.7a20.6 20.6 0 0 1-4.1 5.3M143.3 183.2l-7.6 4.4M143.6 183.3l.4 .6M143.6 183.3l.1 .1M143.7 183.4l.2 .4M143.8 193.4l-.2 .3M143.8 193.4h.1M143.9 183.8l.1 .1"/>
<path d="M143.9 193.4l.1 .1M143.9 183.8v9.6M143.9 185.3l-6.1 3.5M143.9 186.7l-4.9 2.8M143.9 193.3l-.1 .1M144 193.5l-.2 .2h-.2M144 183.9v9.6M152.2 182.7h.3M152.2 182.7v48.2M152.5 182.6v.1M152.5 182.6v48.6M152.5 182.1l-.3 .6"/>
<path d="M152.5 182.1l.2 .2M152.5 182.7l.7 .4M152.5 182.7v48.6M152.6 182.4l-.1 .2M152.6 182.4h.1M152.7 182.4l-.2 .3M152.7 182.4l.7 .4M153.2 183.1h.4M153.2 183.1v48.6M153.4 182.8l-.2 .3M153.4 182.8l.2 .3M153.6 183.1v48.6"/>
<path d="M155.8 185.3l.5-.2 .3 .2-.3 .2M156.3 185.5l.3 .2-.1 .4 .4-.3M156.3 185.1l-.5 .1v.4l.5-.1M156.6 184.9l-.3 .2M156.7 183.9v1.8l.2 .1M156.7 184.5l.3 .2M156.7 184.9l.3 .2M157 185.5l-.1 .3M157 184.3l.3 .2M157 184.3l-.1-.5-.4 .2 .1 .5-.3 .6M157 184.3v.4M157 185.1v.4"/>
<path d="M157.2 183.2a1.36 1.36 0 0 1 .4 1.4M157.3 185.5a1.56 1.56 0 0 0-.1-2.3 2.24 2.24 0 0 0-1.8 3 1.35 1.35 0 0 0 1.8-.7M157.3 184.9l-.3 .6M157.3 184.5l.3-.3v.4M157.3 184.5l-.3 .2M157.3 184.9l-.3 .2M157.6 184.6a1.8 1.8 0 0 1-2.2 1.6M157.6 184.6l-.3 .3M157.6 184.6l-.2-.1-.7 .4M98.6 200.1l11.1 6.4M109.6 206.3l.4 .1M109.6 206.3l.1 .2"/>
<path d="M109.7 206.5l.4 .1M110 206.5l.2 .3M110 206.5l.1 .1M110.1 206.6l.1 .3 42.1 24.2M110.1 206.6l42.1 24.3M192.2 206.4l.5-.3 .3 .2-.3 .2M192.7 206.5l.3 .2-.1 .3 .4-.2M192.7 206.1l-.5 .1v.5l.5-.2M193 205.5l-.3 .6M193 204.9v.6l.4 .2M193 205.5v1.2l.3 .1M193 205.9l-.3 .2"/>
<path d="M193 205.9l.4 .2M193.4 206.4l-.1 .4M193.4 205.3l.3 .2M193.4 205.3l-.1-.5-.4 .2 .1 .5M193.4 205.3v.4M193.4 206.1v.3M193.5 204.2a1.82 1.82 0 0 1 .2 2.1 1.82 1.82 0 0 1-1.9 .9M193.6 206.5a1.52 1.52 0 0 0 0-2.4 2.26 2.26 0 0 0-1.8 3.2 1.38 1.38 0 0 0 1.8-.8M193.7 205.9l-.3 .5M193.7 205.5l.3-.3v.4M193.7 205.5l-.3 .2M193.7 205.9l-.3 .2"/>
<path d="M194 205.6l-.3 .3M194 205.6l-.3-.1-.7 .4M195.6 207.5l-42 24.3M195.7 207.4l-.1 .1M195.7 207.4l-42.1 24.3M195.8 207.3l-.2 .2M195.8 207.3l-.1 .1M152.2 230.9h.3M152.2 230.9l.1 .2M152.3 231.1l.2 .1M152.5 231.2l.1 .2M152.5 231.2v.1"/>
<path d="M152.5 231.3l.1 .1M152.5 231.3l.7 .4M152.6 231.4l.7 .4M153.2 231.7h.4M153.2 231.7l.1 .1M153.3 231.8h.3M153.6 231.7v.1M155.8 227.3l.5-.2 .3 .2-.3 .2M156.1 225.6a.95 .95 0 0 1 1.6 0 2.36 2.36 0 0 1-2 2.8 1.56 1.56 0 0 1 0-2.4zM156.3 227.5l.3 .1M156.3 227l-.5 .2v.4l.5-.1M156.6 227.6l-.1 .4 .4-.2"/>
<path d="M156.6 226.9l-.3 .1M156.7 225.9v1.8M156.7 226.4l.3 .3M156.7 226.9l.3 .2M156.7 227.7l.2 .1M157 227.4l-.1 .4M157 226.3l.3 .2M157 226.3l-.1-.5-.4 .2 .1 .5-.3 .5M157 226.3v.4M157 227.1v.3M157.1 225.1a1.32 1.32 0 0 1 .5 1.5M157.3 226.9l-.3 .5"/>
<path d="M157.3 226.5l.3-.3v.4M157.3 226.5l-.3 .2M157.3 226.9l-.3 .2M157.6 226.6a1.78 1.78 0 0 1-2.2 1.5M157.6 226.6l-.3 .3M157.6 226.6l-.2-.2-.7 .5"/>
</g>
<path d="M157 102.3l.3 .2-.3-.1a.35 .35 0 0 0 .3 .5 .35 .35 0 0 0 .3-.6 .35 .35 0 0 0-.6 0zM60.1 81.2l-.2 .1a.35 .35 0 0 0 .1 .5 .35 .35 0 0 0 .4 0l-.2-.3 .2 .3a.35 .35 0 0 0 .1-.4 .35 .35 0 0 0-.4-.2zM152 18.5l-.1 .1a.33 .33 0 0 0 .3 .4 .33 .33 0 0 0 .4-.3h-.3h.3l-.2-.3zM32.8 87l1.3 3.1-1 .2z" fill="#000"/>
<text font-size="7.8" x="117.4" y="280.5">A</text>
<text font-size="5.6" x="61.1" y="244.5">UNIVERSIDADE FEDERAL DE SANTA MARIA - CT</text>
<g font-size="4.7">
<text x="38.2" y="9">A</text>
<text x="82.9" y="8.9">B</text>
<text x="133.1" y="9">C</text>
<text x="181.9" y="9">D</text>
<text x="124.7" y="20.9">2</text>
<text x="201.2" y="29.4">1</text>
<text x="40.2" y="56.3">4</text>
<text x="201.2" y="74.5">2</text>
<text x="34.6" y="101.7">3</text>
<text x="178.1" y="112.5">1</text>
<text x="201.2" y="125.1">3</text>
<text x="201.2" y="175">4</text>
<text x="28.2" y="189.1">Nº DO</text>
<text x="45.6" y="191.4">Nº DA PEÇA</text>
<text x="75.9" y="191.4">QTD.</text>
<text x="30.2" y="193.7">ITEM</text>
<text x="33.9" y="200.2">1</text>
<text x="44.6" y="200.2">EXA101</text>
<text x="80" y="200.2">1</text>
<text x="33.9" y="207.5">2</text>
<text x="44.6" y="207.5">EXA104</text>
<text x="80" y="207.5">1</text>
<text x="33.9" y="214.8">3</text>
<text x="44.6" y="214.8">EXA130</text>
<text x="78.8" y="214.8">12</text>
<text x="33.9" y="222.2">4</text>
<text x="44.6" y="222.2">EXA102</text>
<text x="80" y="222.2">1</text>
<text x="201.3" y="225">5</text>
<text x="58.6" y="253.8">Montagem Caixa-Tampas</text>
<text x="169.5" y="263.6">06/2024</text>
<text x="201.2" y="269.4">6</text>
<text x="35.5" y="273.6">Rian Rasch Pereira</text>
<text x="137.9" y="273.7">mm</text>
<text x="167.3" y="273.6">PLA - Aço</text>
<text x="28.3" y="283.2">Eng. Elétrica</text>
<text x="138.5" y="283.7">1:2</text>
<text x="161.8" y="283.2">Aprox. 0,49 kg</text>
<text x="192.4" y="291.4">A4</text>
</g>
<text font-size="3.5" x="79" y="285.4">Proj. Integrador I</text>
<g font-size="1.8">
<text x="50.3" y="248.8">Descrição</text>
<text x="50.4" y="258.9">Código</text>
<text x="156.1" y="259.2">Data</text>
<text x="20.7" y="269.1">Desenhado Por</text>
<text x="110.7" y="269.3">Revisão</text>
<text x="130.7" y="269.1">Unidade</text>
<text x="156.2" y="268.9">Material</text>
<text x="21" y="279.1">Curso</text>
<text x="131.3" y="278.9">Escala</text>
<text x="156.1" y="278.9">Massa</text>
</g>
</svg>
